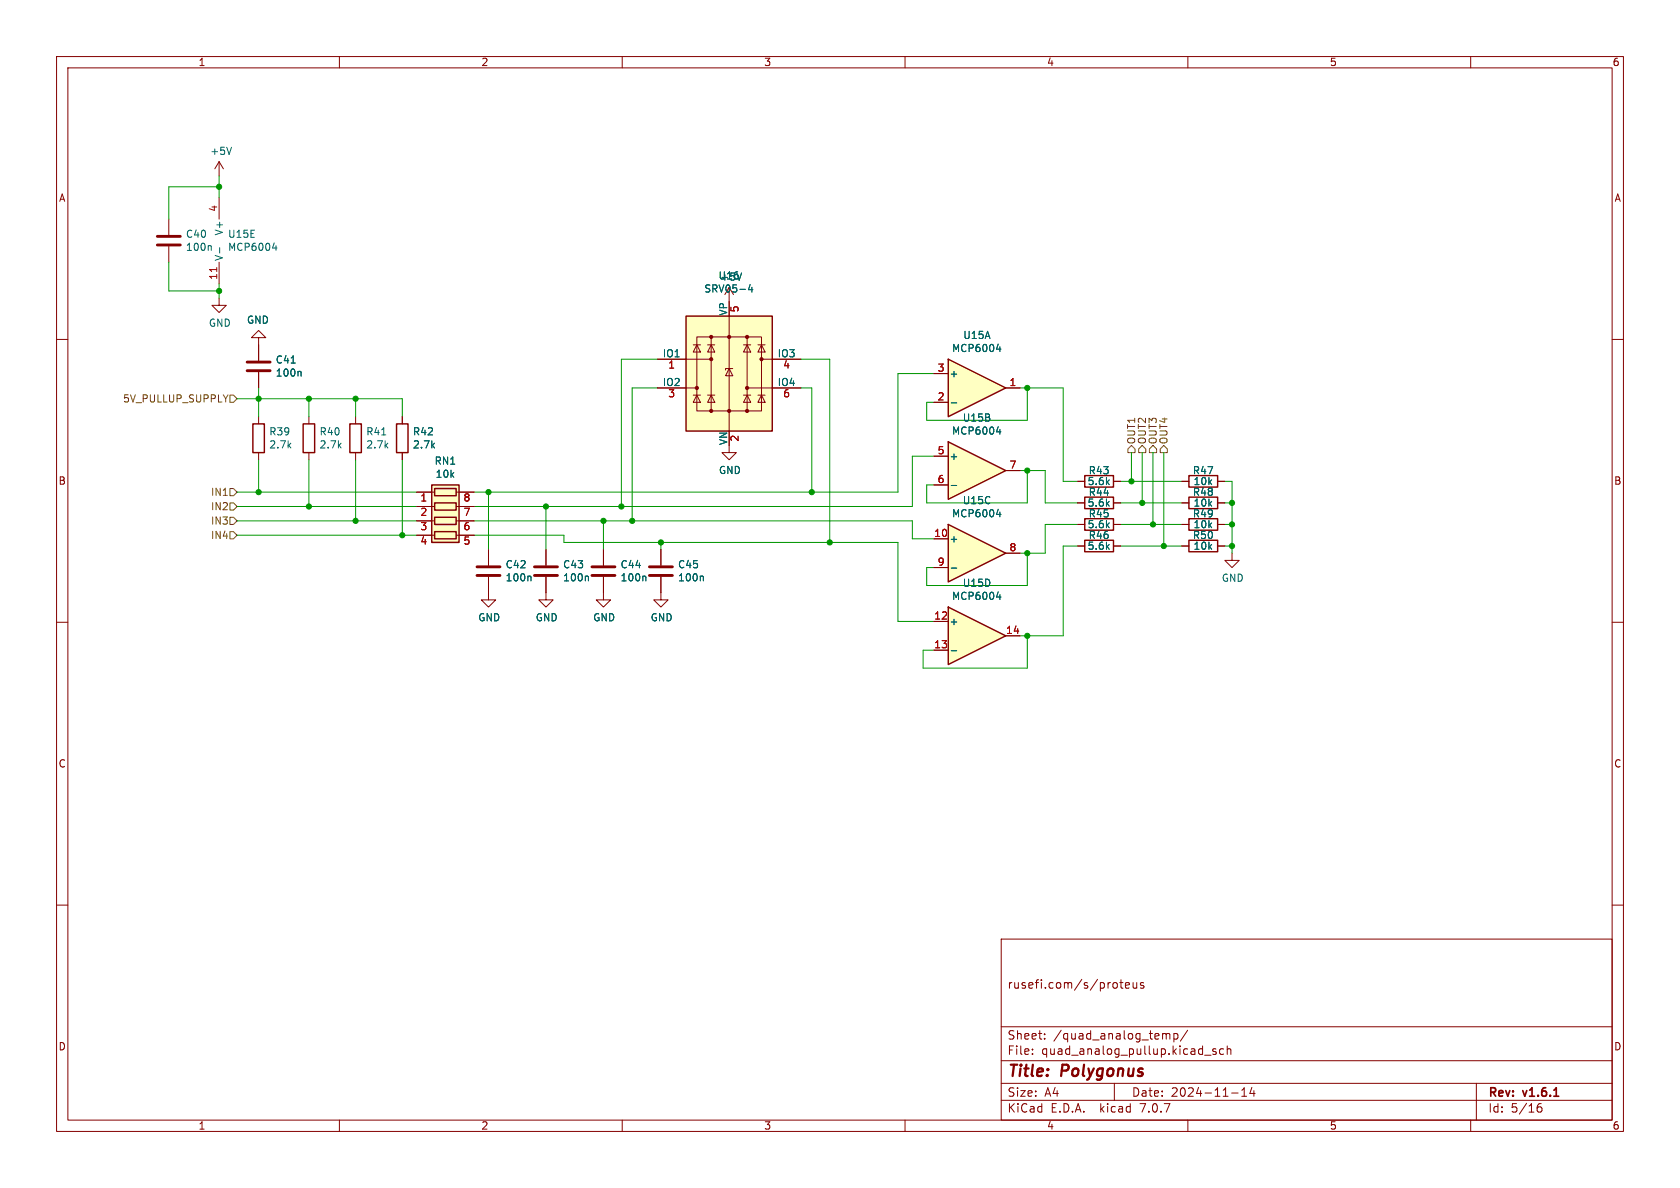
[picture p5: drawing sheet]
<svg xmlns="http://www.w3.org/2000/svg" width="297mm" height="210mm" viewBox="0 0 297 210" stroke-linecap="round" stroke-linejoin="round" font-family="sans-serif">
<g fill="none" stroke="#840000" stroke-width=".18">
<path d="M10 10h277v190h-277zM12 12h273v186h-273zM60 10v2M110 10v2M160 10v2M210 10v2M260 10v2M38.7 28.6l-.7 1.2M38.7 28.6v2.5M38.7 28.6l.8 1.2M10 60h2M123.2 59.6h11.4v13h-11.4z"/>
<path d="M125.7 59.6v13M128.9 50.8v2.5M128.9 55.9v20.3M132.1 59.6v13M285 60h2M45.7 73.7v1.2M54.6 73.7v1.2M62.9 73.7v1.2M71.1 73.7v1.2M116.2 63.5h9.5M116.2 68.6h7M122.6 69.9h1.2"/>
<path d="M122.6 61h1.2M123.2 69.9l.6 1.2h-1.2zM123.2 61l.6 1.2h-1.2zM125.1 69.9h1.3M125.1 61h1.3M125.7 69.9l.7 1.2h-1.3zM125.7 61l.7 1.2h-1.3zM128.9 65.2l.6 1.2h-1.2zM128.9 78.7v1.3h1.3l-1.3 1.3-1.3-1.3h1.3M129.5 65.2h-1.2v.2M131.4 69.9h1.3M131.4 61h1.3"/>
<path d="M132.1 69.9l.6 1.2h-1.3zM132.1 61l.6 1.2h-1.3zM132.1 68.6h9.5M134 69.9h1.3M134 61h1.3M134.6 69.9l.7 1.2h-1.3zM134.6 61l.7 1.2h-1.3zM134.6 63.5h7M45.7 80v1.3M54.6 80v1.3M62.9 80v1.3M71.1 80v1.3"/>
<path d="M73.7 87h3.1M73.7 89.5h3.1M73.7 92.1h3.1M73.7 94.6h3.1M80.6 87h3.2M80.6 89.5h3.2M80.6 92.1h3.2M80.6 94.6h3.2M86.4 97.2v2.7M96.5 97.2v2.7M106.7 97.2v2.7M116.8 97.2v2.7"/>
<path d="M190.5 85.1h1.3M190.5 96.5h1.3M190.5 92.7h1.3M190.5 88.9h1.3M196.8 85.1h1.3M196.8 96.5h1.3M196.8 92.7h1.3M196.8 88.9h1.3M208.9 85.1h1.3M208.9 96.5h1.3M208.9 88.9h1.3M215.3 85.1h1.2"/>
<path d="M215.3 96.5h1.2M215.3 88.9h1.2M217.8 97.8v1.3h1.3l-1.3 1.2-1.3-1.2h1.3M10 110h2M86.4 102v4h1.2l-1.2 1.3-1.3-1.3h1.3M96.5 102v4h1.3l-1.3 1.3-1.3-1.3h1.3M106.7 102v4h1.2l-1.2 1.3-1.3-1.3h1.3M116.8 102v4h1.3l-1.3 1.3-1.2-1.3h1.2M285 110h2M10 160h2M285 160h2M177 166h108v32h-108z"/>
<path d="M197.5 173.8v.8M198 173.7h.5M198.2 173.2v1.3l.3 .2M199 174.2l.7-.1-.1-.3-.4-.1-.2 .2v.7h.6M200.3 173.7l.1 .9 .3 .1 .3-.1M201 173.7v1M202.2 173.8l-.4-.1-.2 .2 .1 .2 .5 .2v.3h-.6M60 198v2M110 198v2M160 198v2M177 194.5h108M177 191.5h108"/>
<path d="M177 187.5h108M177 181.5h108M182.5 186.3v.1M182.5 185.5v.1M184.7 183.6v.1M184.7 182.8v.1M197 191.5v3M206 182.7l.2 .2M206.2 182.9v.8M206.2 182.9l.2-.2 .3 .1 .1 .9M207.5 182.8l.5-.1 .2 .3v.4l-.1 .2h-.6M207.5 182.7v1.5"/>
<path d="M210 182.1l-1.3 2M210 198v2M213 186.5h1.1M215 185.5l-.4-.1-.2 .2 .1 .2 .5 .2v.3h-.6M216.3 185.5l-.4-.1-.3 .3v.4l.1 .2h.6M217 185.5l.2-.1 .3 .1 .1 .9M217 184.9v1.5M217.7 193.2h1.2M219.5 193.8h.9M219.5 192.7l.5-.4v1.5M221.3 192.2l-.3 1.1h.9M221.7 192.8v1"/>
<path d="M260 198v2M261 191.5v6.5M271.7 196l.3-.3h.5l.1 .3v.3l-.3 .3h-.3l-.3-.3M272.5 195.1a.6 .6 0 0 0-.8 .6"/>
</g>
<path d="M274.7 193.8h.9" fill="none" stroke="#840000" stroke-width=".3"/>
<g fill="#ffffc2" stroke="#ffffc2" stroke-width=".18">
<path d="M121.3 55.9h15.2v20.3h-15.2z"/>
<path d="M76.3 85.7h4.9v10.2h-4.9z"/>
</g>
<g fill="none" stroke="#840000" stroke-width=".25">
<path d="M121.3 55.9h15.2v20.3h-15.2zM44.7 74.9h2v5.1h-2zM53.6 74.9h2v5.1h-2zM61.8 74.9h2.1v5.1h-2.1zM70.1 74.9h2v5.1h-2zM76.3 85.7h4.9v10.2h-4.9zM76.8 86.4h3.8v1.2h-3.8zM76.8 88.9h3.8v1.3h-3.8zM76.8 91.4h3.8v1.3h-3.8zM76.8 94h3.8v1.3h-3.8zM191.8 84.1h5v2h-5zM191.8 95.5h5v2h-5z"/>
<path d="M191.8 91.7h5v2h-5zM191.8 87.9h5v2h-5zM210.2 84.1h5.1v2h-5.1zM210.2 95.5h5.1v2h-5.1zM210.2 87.9h5.1v2h-5.1z"/>
</g>
<g fill="#840000" stroke="#840000" stroke-width=".18">
<circle cx="123.2" cy="68.6" r=".28"/>
<circle cx="125.7" cy="72.6" r=".28"/>
<circle cx="125.7" cy="63.5" r=".28"/>
<circle cx="125.7" cy="59.6" r=".28"/>
<circle cx="128.9" cy="72.6" r=".28"/>
<circle cx="128.9" cy="59.6" r=".28"/>
<circle cx="132.1" cy="72.6" r=".28"/>
<circle cx="132.1" cy="68.6" r=".28"/>
<circle cx="132.1" cy="59.6" r=".28"/>
<circle cx="134.6" cy="63.5" r=".28"/>
</g>
<path d="M40.9 26l-.4 1.3M131.1 48.3l-.4 1.2M132.6 50.3l-.3 .9h.8M132.9 50.8v.8M67.5 76.9h.7M93.7 101.8l.2 .2v.7M103.8 101.8l.2 .2v.7M114 101.8l.2 .2v.7M124.2 101.8l.1 .2v.7" fill="none" stroke="#006464" stroke-width=".18"/>
<path d="M84.3 101.7h4.1M84.3 100.2h4.1M94.5 101.7h4.1M94.5 100.2h4.1M104.6 101.7h4.1M104.6 100.2h4.1M114.8 101.7h4.1M114.8 100.2h4.1" fill="none" stroke="#840000" stroke-width=".51"/>
<path d="M167.6 92.7l10.2 5.1-10.2 5.1z" fill="#ffffc2"/>
<path d="M167.6 92.7l10.2 5.1-10.2 5.1z" fill="none" stroke="#840000" stroke-width=".25"/>
<path d="M165.1 95.3h2.5M177.8 97.8h2.5M165.1 100.3h2.5" fill="none" stroke="#840000" stroke-width=".18"/>
<path d="M176.2 90.9h.8M176.8 90.5v.9M168.2 100.4h.9" fill="none" stroke="#006464" stroke-width=".18"/>
<path d="M167.6 63.5l10.2 5.1-10.2 5.1z" fill="#ffffc2"/>
<path d="M167.6 63.5l10.2 5.1-10.2 5.1z" fill="none" stroke="#840000" stroke-width=".25"/>
<path d="M165.1 71.1h2.5M165.1 66h2.5M177.8 68.6h2.5" fill="none" stroke="#840000" stroke-width=".18"/>
<path d="M168.2 71.2h.9M176.2 61.7h.8M176.8 61.3v.8" fill="none" stroke="#006464" stroke-width=".18"/>
<path d="M167.6 78.1l10.2 5.1-10.2 5.1z" fill="#ffffc2"/>
<path d="M167.6 78.1l10.2 5.1-10.2 5.1z" fill="none" stroke="#840000" stroke-width=".25"/>
<path d="M165.1 80.6h2.5M165.1 85.7h2.5M177.8 83.2h2.5" fill="none" stroke="#840000" stroke-width=".18"/>
<path d="M176.2 76.3h.8M176.8 75.9v.9M168.2 85.8h.9" fill="none" stroke="#006464" stroke-width=".18"/>
<path d="M167.6 107.3l10.2 5.1-10.2 5.1z" fill="#ffffc2"/>
<path d="M210.2 91.7h5.1v2h-5.1zM167.6 107.3l10.2 5.1-10.2 5.1z" fill="none" stroke="#840000" stroke-width=".25"/>
<g fill="none" stroke="#840000" stroke-width=".18">
<path d="M29.8 38.7v2.8M38.7 34.9v3.8M29.8 43.6v2.8M38.7 52.7v1.3h1.3l-1.3 1.2-1.2-1.2h1.2M38.7 46.4v3.8M45.7 59.7h1.3l-1.3-1.3-1.3 1.3h1.3v4.1M45.7 65.8v2.8M71.1 73.7v1.2M116.2 63.5h5.1M116.2 68.6h5.1M136.5 63.5h5.1M136.5 68.6h5.1"/>
<path d="M165.1 71.1h2.5M165.1 66h2.5M177.8 68.6h2.5M71.1 80v1.3M73.7 87h2.5M73.7 89.5h2.5M73.7 92.1h2.5M73.7 94.6h2.5M81.3 87h2.5M81.3 89.5h2.5M81.3 92.1h2.5M81.3 94.6h2.5"/>
<path d="M86.4 97.2v2.7M96.5 97.2v2.7M106.7 97.2v2.7M116.8 97.2v2.7M165.1 95.3h2.5M165.1 80.6h2.5M165.1 85.7h2.5M177.8 97.8h2.5M177.8 83.2h2.5M190.5 92.7h1.3M190.5 88.9h1.3M190.5 96.5h1.3"/>
<path d="M190.5 85.1h1.3M196.8 92.7h1.3M196.8 88.9h1.3M196.8 96.5h1.3M196.8 85.1h1.3M208.9 92.7h1.3M208.9 88.9h1.3M208.9 96.5h1.3M208.9 85.1h1.3M215.3 92.7h1.2M215.3 88.9h1.2M215.3 96.5h1.2"/>
<path d="M215.3 85.1h1.2M86.4 102v2.8M96.5 102v2.8M106.7 102v2.8M116.8 102v2.8M165.1 109.9h2.5M165.1 114.9h2.5M165.1 100.3h2.5M177.8 112.4h2.5"/>
</g>
<g fill="none" stroke="#006464" stroke-width=".18">
<path d="M37.2 43.4l.2 .2v.7M38.8 43.8v.9M48.2 43.8h.8M48.8 43.4v.9M131.1 48.3l-.4 1.2M132.6 50.3l-.3 .9h.8M132.9 50.8v.8M51.5 64.2h.7M53 65.6l.2 .2v.7M168.2 71.2h.9M176.2 61.7h.8M176.2 76.3h.8"/>
<path d="M176.8 61.3v.8M176.8 75.9v.9M168.2 85.8h.9M176.2 90.9h.8M176.8 90.5v.9M93.7 101.8l.2 .2v.7M103.8 101.8l.2 .2v.7M114 101.8l.2 .2v.7M124.2 101.8l.1 .2v.7M168.2 115h.9M168.2 100.4h.9M176.2 105.5h.8"/>
<path d="M176.8 105.1v.9"/>
</g>
<path d="M27.8 43.3h4.1M27.8 41.8h4.1M43.7 65.5h4.1M43.7 64h4.1" fill="none" stroke="#840000" stroke-width=".51"/>
<path d="M38.3 47.3v.7" fill="none" stroke="#a90000" stroke-width=".18"/>
<path d="M40.3 69.8l-.4 .7M40.6 69.9h.7l.6 .6-.6 .6h-.7zM200 78.7l.7 .7v.6h-1.3v-.6zM201.3 79.4l.6-.7 .7 .7v.6h-1.3zM203.8 78.7l.7 .7v.6h-1.3v-.6zM205.7 78.7l.7 .7v.6h-1.3v-.6zM40.6 88.9h.7l.6 .6-.6 .7h-.7zM40.6 86.4h.7l.6 .6-.6 .6h-.7zM40.6 94h.7l.6 .6-.6 .7h-.7zM40.6 91.4h.7l.6 .7-.6 .6h-.7z" fill="none" stroke="#725600" stroke-width=".18"/>
<g fill="none" stroke="#009600" stroke-width=".18">
<path d="M38.7 31.1v3.8M38.7 33h-8.9v5.7M29.8 46.4v5h8.9M38.7 50.2v2.5M41.9 70.5h29.2v3.2M45.7 68.6v5.1M54.6 70.5v3.2M62.9 70.5v3.2M116.2 68.6h-4.4v23.5M116.2 63.5h-6.3v26M141.6 68.6h1.9v18.4M141.6 63.5h5.1v32.4"/>
<path d="M165.1 66h-6.4v21h-74.9M180.3 68.6h7.7v16.5h2.5M181.6 68.6v5.7h-17.8v-3.2h1.3M41.9 87h31.8M41.9 92.1h31.8M41.9 89.5h31.8M41.9 94.6h31.8M45.7 81.3v5.7M54.6 81.3v8.2M62.9 81.3v10.8M71.1 81.3v13.3M83.8 92.1h77.5v3.2h3.8"/>
<path d="M83.8 94.6h15.9v1.3h59v14h6.4M86.4 87v10.2M96.5 89.5v7.7M106.7 92.1v5.1M116.8 95.9v1.3M165.1 80.6h-3.8v8.9h-77.5M180.3 83.2h4.5v5.7h5.7M181.6 83.2v5.7h-17.8v-3.2h1.3M181.6 97.8v5.7h-17.8v-3.2h1.3M190.5 92.7h-5.7v5.1h-4.5M190.5 96.5h-2.5v15.9h-7.7M198.1 88.9h10.8"/>
<path d="M198.1 92.7h10.8M198.1 96.5h10.8M198.1 85.1h10.8M200 80v5.1M201.9 80v8.9M203.8 80v12.7M205.7 80v16.5M216.5 88.9h1.3M216.5 92.7h1.3M216.5 96.5h1.3M216.5 85.1h1.3v12.7M181.6 112.4v5.7h-18.4v-3.2h1.9"/>
</g>
<g fill="#009600" stroke="#009600" stroke-width=".18">
<circle cx="54.6" cy="89.5" r=".46"/>
<circle cx="45.7" cy="87" r=".46"/>
<circle cx="62.9" cy="92.1" r=".46"/>
<circle cx="62.9" cy="70.5" r=".46"/>
<circle cx="71.1" cy="94.6" r=".46"/>
<circle cx="181.6" cy="68.6" r=".46"/>
<circle cx="205.7" cy="96.5" r=".46"/>
<circle cx="203.8" cy="92.7" r=".46"/>
<circle cx="200" cy="85.1" r=".46"/>
<circle cx="86.4" cy="87" r=".46"/>
<circle cx="96.5" cy="89.5" r=".46"/>
<circle cx="109.9" cy="89.5" r=".46"/>
<circle cx="111.8" cy="92.1" r=".46"/>
<circle cx="116.8" cy="95.9" r=".46"/>
<circle cx="106.7" cy="92.1" r=".46"/>
<circle cx="181.6" cy="97.8" r=".46"/>
<circle cx="181.6" cy="83.2" r=".46"/>
<circle cx="143.5" cy="87" r=".46"/>
<circle cx="146.7" cy="95.9" r=".46"/>
<circle cx="181.6" cy="112.4" r=".46"/>
<circle cx="45.7" cy="70.5" r=".46"/>
<circle cx="54.6" cy="70.5" r=".46"/>
<circle cx="38.7" cy="51.4" r=".46"/>
<circle cx="38.7" cy="33" r=".46"/>
<circle cx="217.8" cy="88.9" r=".46"/>
<circle cx="217.8" cy="92.7" r=".46"/>
<circle cx="201.9" cy="88.9" r=".46"/>
<circle cx="217.8" cy="96.5" r=".46"/>
</g>
<g font-size="2.8" fill="#840000">
<text x="178" y="190.9">Title:</text>
<text x="187.7" y="190.9">Polygonus</text>
</g>
<g font-size="2.1" fill="#840000">
<text x="178" y="175">rusefi.com/s/proteus</text>
<text x="178" y="184">Sheet:</text>
<text x="186.2" y="184">/quad_analog_temp/</text>
<text x="178" y="186.7">File:</text>
<text x="184.1" y="186.7">quad_analog_pullup.kicad_sch</text>
<text x="178" y="196.9">KiCad</text>
<text x="178" y="194.1">Size:</text>
<text x="184.7" y="194.1">A4</text>
<text x="185.7" y="196.9">E.D.A.</text>
<text x="194.6" y="196.9">kicad</text>
<text x="200" y="194.1">Date:</text>
<text x="201.8" y="196.9">7.0.7</text>
<text x="207" y="194.1">2024-11-14</text>
<text x="263" y="194.3">Rev:</text>
<text x="263" y="196.9">Id:</text>
<text x="267.1" y="196.9">5/16</text>
<text x="269.4" y="194.3">v1.6.1</text>
</g>
<g font-size="1.8" fill="#840000">
<text x="35" y="11.9">1</text>
<text x="85" y="11.9">2</text>
<text x="135" y="11.9">3</text>
<text x="185" y="11.9">4</text>
<text x="235" y="11.9">5</text>
<text x="285" y="11.9">6</text>
<text x="10.3" y="35.9">A</text>
<text x="285.3" y="35.9">A</text>
<text x="10.3" y="85.9">B</text>
<text x="285.3" y="85.9">B</text>
<text x="10.3" y="135.9">C</text>
<text x="285.3" y="135.9">C</text>
<text x="10.3" y="185.9">D</text>
<text x="285.3" y="185.9">D</text>
<text x="35" y="199.9">1</text>
<text x="85" y="199.9">2</text>
<text x="135" y="199.9">3</text>
<text x="185" y="199.9">4</text>
<text x="235" y="199.9">5</text>
<text x="285" y="199.9">6</text>
</g>
<g font-size="1.8" fill="#006464">
<text x="37.1" y="27.6">+5V</text>
<text x="39.6" y="41.7" transform="rotate(-90 39.6 41.7)">V+</text>
<text x="32.8" y="44.6">100n</text>
<text x="32.8" y="42.2">C40</text>
<text x="39.6" y="46.2" transform="rotate(-90 39.6 46.2)">V-</text>
<text x="40.2" y="42.2">U15E</text>
<text x="40.2" y="44.6">MCP6004</text>
<text x="124.4" y="51.9">SRV05-4</text>
<text x="126.9" y="49.6">U16</text>
<text x="127.2" y="49.8">+5V</text>
<text x="36.8" y="58">GND</text>
<text x="43.6" y="57.4">GND</text>
<text x="128.7" y="55.9" transform="rotate(-90 128.7 55.9)">VP</text>
<text x="48.7" y="64.5">C41</text>
<text x="117.1" y="63.2">IO1</text>
<text x="137.4" y="63.2">IO3</text>
<text x="168.2" y="62.4">MCP6004</text>
<text x="170.2" y="60.1">U15A</text>
<text x="48.7" y="66.8">100n</text>
<text x="117.1" y="68.3">IO2</text>
<text x="137.4" y="68.3">IO4</text>
<text x="167.8" y="66.9">+</text>
<text x="47.5" y="77.2">R39</text>
<text x="56.4" y="77.2">R40</text>
<text x="64.7" y="77.2">R41</text>
<text x="72.9" y="77.2">R42</text>
<text x="168.2" y="77">MCP6004</text>
<text x="170.1" y="74.7">U15B</text>
<text x="47.5" y="79.5">2.7k</text>
<text x="56.4" y="79.5">2.7k</text>
<text x="64.7" y="79.5">2.7k</text>
<text x="72.9" y="79.5">2.7k</text>
<text x="76.7" y="82.3">RN1</text>
<text x="127" y="84">GND</text>
<text x="128.7" y="78.8" transform="rotate(-90 128.7 78.8)">VN</text>
<text x="167.8" y="81.5">+</text>
<text x="76.9" y="84.7">10k</text>
<text x="170.1" y="89.3">U15C</text>
<text x="192.2" y="86">5.6k</text>
<text x="192.2" y="89.8">5.6k</text>
<text x="192.4" y="84">R43</text>
<text x="192.4" y="87.9">R44</text>
<text x="210.8" y="84">R47</text>
<text x="210.8" y="87.9">R48</text>
<text x="210.9" y="86">10k</text>
<text x="210.9" y="89.8">10k</text>
<text x="168.2" y="91.6">MCP6004</text>
<text x="192.2" y="93.6">5.6k</text>
<text x="192.4" y="95.5">R46</text>
<text x="192.4" y="91.7">R45</text>
<text x="210.8" y="95.5">R50</text>
<text x="210.8" y="91.7">R49</text>
<text x="210.9" y="93.6">10k</text>
<text x="89.3" y="100.7">C42</text>
<text x="99.5" y="100.7">C43</text>
<text x="109.6" y="100.7">C44</text>
<text x="119.8" y="100.7">C45</text>
<text x="167.8" y="96.1">+</text>
<text x="192.2" y="97.4">5.6k</text>
<text x="210.9" y="97.4">10k</text>
<text x="89.3" y="103">100n</text>
<text x="99.5" y="103">100n</text>
<text x="109.6" y="103">100n</text>
<text x="119.8" y="103">100n</text>
<text x="168.2" y="106.2">MCP6004</text>
<text x="170.1" y="103.9">U15D</text>
<text x="215.9" y="103">GND</text>
<text x="84.5" y="110">GND</text>
<text x="94.6" y="110">GND</text>
<text x="104.8" y="110">GND</text>
<text x="114.9" y="110">GND</text>
<text x="167.8" y="110.7">+</text>
</g>
<g font-size="1.8" fill="#a90000">
<text x="38.5" y="37.5" transform="rotate(-90 38.5 37.5)">4</text>
<text x="38.5" y="49.6" transform="rotate(-90 38.5 49.6)">11</text>
<text x="130.9" y="55.3" transform="rotate(-90 130.9 55.3)">5</text>
<text x="118" y="65.5">1</text>
<text x="138.4" y="65.5">4</text>
<text x="165.7" y="65.8">3</text>
<text x="118" y="70.6">3</text>
<text x="138.4" y="70.6">6</text>
<text x="165.7" y="70.9">2</text>
<text x="178.4" y="68.3">1</text>
<text x="130.9" y="78.2" transform="rotate(-90 130.9 78.2)">2</text>
<text x="165.7" y="80.4">5</text>
<text x="178.4" y="82.9">7</text>
<text x="74.2" y="89">1</text>
<text x="81.8" y="89">8</text>
<text x="165.7" y="85.5">6</text>
<text x="74.2" y="91.5">2</text>
<text x="74.2" y="94.1">3</text>
<text x="81.8" y="94.1">6</text>
<text x="81.8" y="91.5">7</text>
<text x="165.1" y="95">10</text>
<text x="74.2" y="96.6">4</text>
<text x="81.8" y="96.6">5</text>
<text x="165.7" y="100.1">9</text>
<text x="178.4" y="97.5">8</text>
<text x="165.1" y="109.6">12</text>
<text x="177.8" y="112.1">14</text>
<text x="165.1" y="114.7">13</text>
</g>
<g font-size="1.8" fill="#725600">
<text x="21.6" y="71.3">5V_PULLUP_SUPPLY</text>
<text x="200.9" y="78.6" transform="rotate(-90 200.9 78.6)">OUT1</text>
<text x="202.8" y="78.6" transform="rotate(-90 202.8 78.6)">OUT2</text>
<text x="204.7" y="78.6" transform="rotate(-90 204.7 78.6)">OUT3</text>
<text x="206.6" y="78.6" transform="rotate(-90 206.6 78.6)">OUT4</text>
<text x="37.2" y="87.9">IN1</text>
<text x="37.2" y="90.4">IN2</text>
<text x="37.2" y="95.5">IN4</text>
<text x="37.2" y="92.9">IN3</text>
</g>
</svg>
